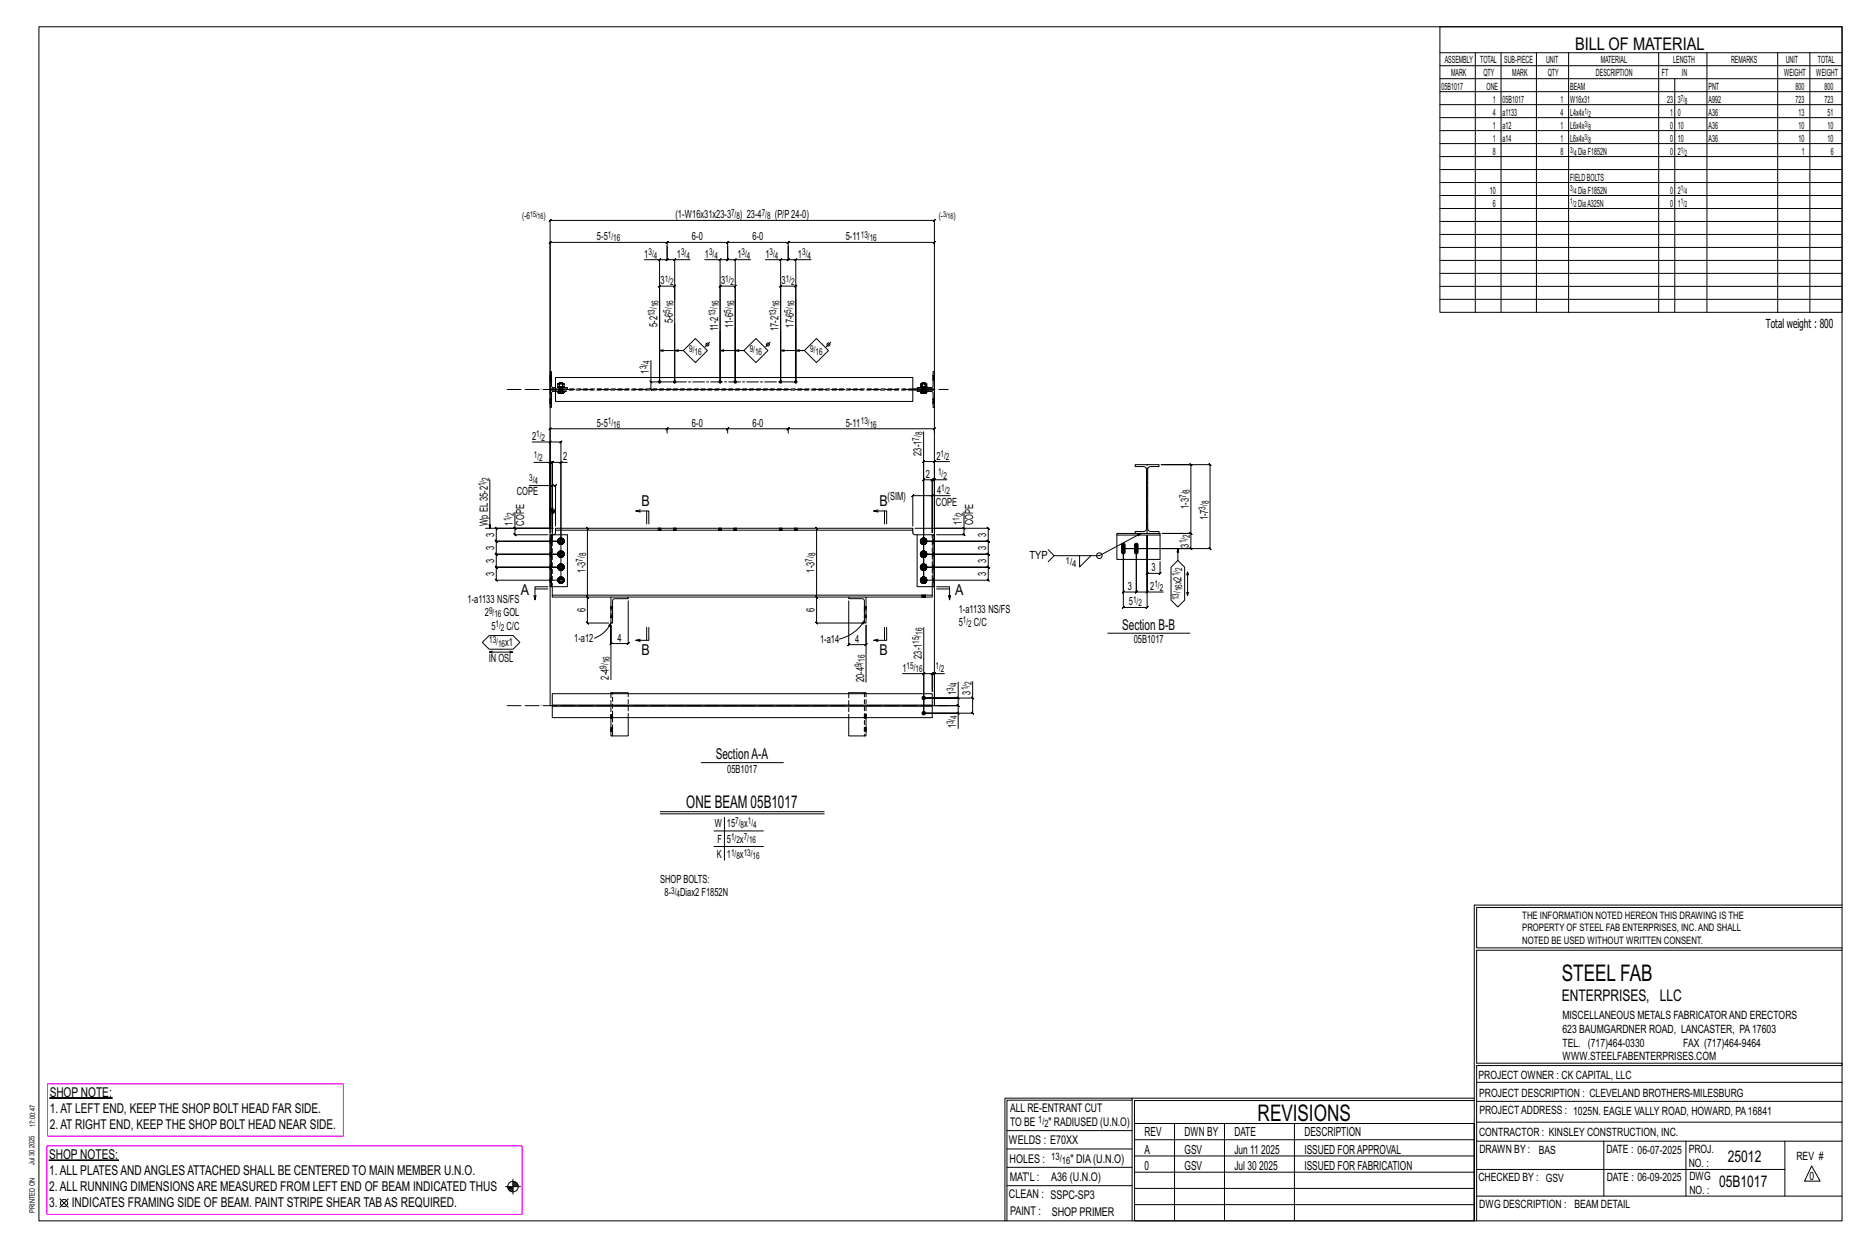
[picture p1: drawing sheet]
<svg xmlns="http://www.w3.org/2000/svg" width="914mm" height="610mm" viewBox="0 0 914 610" stroke-linecap="round" stroke-linejoin="round" font-family="sans-serif">
<g fill="#000" stroke="#000" stroke-width=".49">
<path d="M549 266h2v4a.9 .9 0 0 1-1 1 .9 .9 0 0 1-1-1zM556 266h1v4a.9 .9 0 0 1-1 1 .9 .9 0 0 1-1-1zM24 537h31zM24 568h34z"/>
<circle cx="323" cy="187" r=".6"/>
<circle cx="330" cy="187" r=".6"/>
<circle cx="352" cy="187" r=".6"/>
<circle cx="360" cy="187" r=".6"/>
<circle cx="382" cy="187" r=".6"/>
<circle cx="390" cy="187" r=".6"/>
<circle cx="452" cy="349" r=".9"/>
<circle cx="452" cy="342" r=".9"/>
</g>
<g fill="none" stroke="#000" stroke-width=".49">
<path d="M19 13h883v584h-883zM705 13h197v140h-197zM705 26h197M705 32h197M705 39h197M722 26v127M735 26v127M752 26v127M768 26v127M812 26v127M820 39v114M836 26v127"/>
<path d="M870 26v127M886 26v127M705 45h197M705 51h197M705 58h197M705 64h197M705 70h197M705 77h197M705 83h197M705 89h197M705 96h197M327 119h29l1-1-1 3"/>
<path d="M327 118l-1 1zM356 119h30h-1l1-1v3M357 118l-1 1zM386 119h71l1-1-1 3M386 118l-1 1zM705 102h197M705 108h197M705 115h197M315 127h8v60M322 128l1-1zM327 121v6l-1 1 1-1h-4M327 121v6l-1 1 1-1h3"/>
<path d="M327 121v-3l-1 1h1h-58l1-1-1 1v74M330 127h1l-1 1zM338 127h-8v20M345 127h7v60v-47l1-1-1 1h8h-1l1-1v1v7v-20h7M352 127v1l1-1zM356 121v6h1l-1 1v-1h-4M356 121v6v1l1-1h-1h4M359 128l1-1zM375 127h7v60v-47l1-1-1 1h8h-1l1-1v1v7v-20h7M382 127v1l1-1zM386 121v6l-1 1 1-1h-4M386 121v6l-1 1 1-1h4"/>
<path d="M390 127l-1 1zM705 121h197M705 127h197M705 134h197M323 160v-13v40v-47h-1l1-1v1h7l1-1-1 1v47M330 158v29zM360 147v40zM390 147v40zM705 140h197M705 146h197M319 176v11h10M323 172h12h-5"/>
<path d="M335 172l5-6 6 6-6 5zM347 167l-2 3M352 172h12h-4M360 160v27M364 172l6-6 6 6-6 5zM377 167l-2 3M382 172h12h-4M390 160v27M400 166l6 6-6 5-6-5zM407 167l-3 3M269 195h.1M269 197h.1"/>
<path d="M269 184h.1M269 186h.1M270 195h.1M270 197h.1M270 184h.1M270 186h.1M271 191h-2v8h1v-7h2M272 185h175v11h-175zM272 190h-2v1h2M272 190l-2-1v-7h-1v8h2M274 190h.1M274 191h.1"/>
<path d="M274 192h.1M275 190h.1M275 191h.1M275 192h.1M318 186l1 1zM319 187v4l-1-1 1 1h67M447 190h9v1h-9M449 191h8v8v-7h-8zM451 189l3 1zM451 192h.1M451 189v-1v1M451 192h1h-1"/>
<path d="M451 190h.1M451 191h.1M451 192h1h1M452 192h.1M452 192h1M453 192h-1M453 188h1v1M453 188v-1h-2v1h2v1M453 190h.1M453 191h.1M453 192h.1M453 192h1"/>
<path d="M454 192h.1M454 192h-1M457 195h.1M457 197h.1M457 184h.1M457 186h.1M457 182v8h-8l8-1zM260 216h9v42v-32h-8M269 216v1l1-1zM269 216h6l-1 1 1-1v68h-32l-1-1 1 1v-6l-1-1 1 1h32h-32l-1-1 1 1v-7v1l-1-1h1h32h-32v1l-1-1h1v-6l-1-1 1 1-1-1 1 1v-7v1l-1-1h1h26h-31M327 212v-3l-1 1h1h-58l1-1-1 1v51M327 210h29l1-1-1 3"/>
<path d="M327 209l-1 1zM356 210h30h-1l1-1v3M357 209l-1 1zM386 210h-1l1-1zM386 210h71l1-1-1 3M452 211v73v-58l1-1-1 1h5M240 235v23M259 238h11v23M269 226v1l1-1zM269 226h9M270 238h2h-1l1-1v1v19M271 237l-1 1z"/>
<path d="M274 227l1-1zM275 226v39h-32h32M457 235l1-1zM457 235h-1l1-1-1 1v26M458 225l-1 1zM464 235h-7v26M465 226h-8v32h27h-1l1 1v-1v7l-1-1 1 1h-32h32l-1-1 1 1v6h-1l1 1v-1h-32h32h-1l1 1v-1v7l-1-1 1 1h-32h32l-1-1 1 1v6l-1-1 1 1h-32v-49l1-1-1 1h4l1-1-1 1v26M556 227h11v1h-4l-1 2v29l1 1h4v1h-11v-1h4l1-1v-29l-1-2h-4zM568 227h24l1 1-1-1v41l1 1-1-1h-42h33v1l-1-1h1v-7l-1-1 1 1h-14h14l-1-1 1 1v-34v1l-1-1h1zM252 258l1 1zM252 251v7h19M252 258v4v-1l1 1h-1h16"/>
<path d="M269 250h3M269 250h.1M269 249v1M270 249v1M270 258v-32v1l1-1-1 1 1-1h-1v39M270 249v8M271 250v1M271 250h.1M272 258h175v1h-175zM272 259v2l-1 1M288 258h-1l1 1v-1v34h-1l1 1-1-1 1 1v-1v13l-1-1 1 1h10M313 251l-2-1h7v6"/>
<path d="M313 249l-2 1M317 250v6M322 258h.1M322 259h.1M323 258h.1M323 259h.1M330 258h.1M330 259h.1M331 258h.1M331 259h.1M352 258h.1M352 259h.1"/>
<path d="M353 258h.1M353 259h.1M359 258h.1M359 259h.1M360 258h.1M360 259h.1M382 258h.1M382 259h.1M383 258h.1M383 259h.1M389 258h.1M389 259h.1"/>
<path d="M390 258h.1M390 259h.1M400 258h-1l1 1v-1v34h-1l1 1-1-1 1 1v-1v13l-1-1 1 1h22M430 251l-2-1h6v6M430 249l-2 1M433 250v6M447 259v2l2 1M456 243h-9v-1l-1 1h1v14M457 242l-1 1zM465 243h-9v18M471 258l1 1zM472 250v8h-24"/>
<path d="M472 258v4l-1-1 1 1h-14M269 262h1v25h-1zM270 262h8v25h-8M273 278h1M273 271h1M273 265h1M273 277l1 1M273 264l1 1M274 279h.1M274 272v1M274 266h.1M274 278h-1"/>
<path d="M274 271l-1 1M274 265h-1M274 277v-1l-1 2 1 1v-1M274 271v-1l-1 1 1 1M274 264l-1 1 1 1v-1M274 278l1 1M274 272l1 1M274 266h1M274 276h.1M274 270h.1M274 263v1M275 276l-1 1"/>
<path d="M275 276h1l-1 1M275 270h-1M275 270h1h-1M275 263l-1 1M275 264v-1l1 1h-1M275 277l1 1M275 270l1 1v1M275 264l1 1M275 278l1 1h-1M275 272h1l-1 1v-1M275 266h1h-1M276 278v1"/>
<path d="M276 272h.1M276 265v1M276 278h-1M276 271l-1 1M276 265l-1 1M276 276v1M276 270v1M276 264h.1M276 277v1M276 271h.1M276 264v1M451 278h.1"/>
<path d="M451 271h.1M451 265h.1M451 264v1M451 277v1M451 266h1M451 272l1 1M451 279h1M451 271v1M451 264v1v1v-1M451 271v-1v1v1M451 277v-1v2v1v-1M451 278l1 1"/>
<path d="M452 263l-1 1M452 270h-1M452 276h-1M452 266h1M452 272l1 1M452 278l1 1M452 264l1-1v1M452 270h1M452 276l-1 1M452 276h1v1M453 264l1 1M453 270l1 1v1"/>
<path d="M453 277l1 1M453 263l-1 1M453 270h-1M453 276l-1 1M453 266h-1M453 272v1l-1-1M453 278v1h-1M453 265h1l-1 1M453 272h1h-1M453 278h1l-1 1M453 265v1M453 271v1"/>
<path d="M453 278h.1M453 264h1h-1M453 270l1 1h-1M453 276l1 1h-1M454 264v1M454 271h.1M454 277v1M457 262v25zM457 262h-8v25h8M516 272l-3 3M528 272v5l6-5M547 262v12h21v-12"/>
<path d="M556 261h-9v1h21v-1h-1M559 261l-21 11h-22l-3-3M562 262v19h-1l1-1v1h6h-1l1-1v1v-6M577 274l3 4v16l-3 3-4-3v-16zM577 268v6M581 280v11v-1M261 291l1 2M262 288h6M268 287h-6v6v-2M270 287v4M273 284h1M273 283l1 1"/>
<path d="M274 285h.1M274 284h-1M274 283l-1 1 1 1v-1M274 285h1M274 282v1M275 282l-1 1M275 283v-1l1 1h-1M275 283l1 1M275 285h1h-1M276 284v1M276 284l-1 1M276 283h.1"/>
<path d="M276 283v1M299 297h.1M299 292h9v1h-7l-1 1v11h-1zM300 297h.1M308 294v21v-1l-1 1h1h-9l1-1-1 1v-9v26M308 292h107M415 292h9v13h-1v-11l-1-1h-7zM415 294v21v1l1-1h-1h9l-1 1 1-1v-9v28M423 297h.1M424 297h.1M451 284h.1M451 283v1"/>
<path d="M451 285h1M451 283v1v1v-1M451 291h.1M451 292h.1M452 282l-1 1M452 285h1M452 283l1-1v1M453 283l1 1M453 282l-1 1M453 285h-1M453 291h.1M453 292h.1"/>
<path d="M453 284h1l-1 1M453 284v1M453 283h1h-1M454 283v1M456 291h-186v1h29M456 287v5h-32M458 287h7v6v-2M458 288h7M464 291l1 2M561 290l1-1zM562 290h-6l1-1-1 1v-22v22l1-1-1 1h-6v-1l-1 1h1v-22v29l-1 1 1-1h12l-1 1 1-1v-35v28h7M581 281v-1l1 1"/>
<path d="M582 290l-1 1M236 314l3-3h12l3 3-3 4h-12zM240 319h11l-1 1M241 319h-1l1 1M250 319h1M299 302h.1M299 305v1h-1zM299 305a14 14 0 0 1-8 7M300 302h.1M313 313h-2M317 307v6M318 307v6h-7l2 1"/>
<path d="M422 305l1-1v1zM423 302h.1M423 304a20 20 0 0 1-12 9M424 302h.1M430 313h-2M433 307v6M434 307v6h-6l2 1M452 307v42v-19h-10M542 310h40M299 339h9M415 339h9M452 330h4l1-1-1 1v8v-8l1-1-1 1h1"/>
<path d="M453 329l-1 1zM458 329l-1 1zM462 330h-5v15M476 333v9h-24h17v-8M269 345v-237l1-1-1 1h188l1-1-1 1v237M270 345h186v1h-186zM270 346v5h186v-5M270 345v-6h186v6M299 351v9h9v-9M415 351v9h9v-9M457 345h12l1 1-1-1v4M469 341l1 1z"/>
<path d="M469 348l1 1zM469 342v3l1 1-1-1h-12M476 341l1 1zM476 342v7v-1l1 1h-1h-24h17v7M343 373h40M323 397h80M323 398h80M355 400v21M350 407h24M350 414h24M722 443v154M722 443h180"/>
<path d="M902 444h-179v20h179M902 465h-179v55h179v1h-179v76M554 538h-61v59M554 537h168M722 538h-167v13M723 539h179M723 530h179M493 553h61M555 550h167v47h-167zM555 558h167M575 550v47M599 550v47"/>
<path d="M634 550v47M723 549h179M723 558h179M785 558v27M825 558v27M874 558v27M251 577v7M251 579h2M251 580h3M251 578h2M493 571h61M493 562h61"/>
<path d="M555 573h167M555 566h167M723 572h151M887 570l4 8h-8zM29 587l4 4M33 587l-4 4M247 581h8M249 581h2M249 582h2M250 583h1M492 597v-60h62v60M493 580h61"/>
<path d="M555 589h167M555 581h167M723 585h179"/>
<circle cx="346" cy="169" r=".7"/>
<circle cx="376" cy="169" r=".7"/>
<circle cx="406" cy="169" r=".7"/>
<circle cx="270" cy="250" r="1.2"/>
<circle cx="538" cy="272" r="1.4"/>
<circle cx="31" cy="589" r="1.8"/>
<circle cx="251" cy="581" r="2.6"/>
</g>
<path d="M23 530h145v26h-145zM23 561h233v33h-233z" fill="none" stroke="#f0f" stroke-width=".5"/>
<g fill="none" stroke="#000" stroke-width=".49" stroke-dasharray="2 1.4">
<path d="M269 196h1M269 195h1M269 195h.1M269 197h.1M269 197h1M269 196l1 1M269 185h1M269 184h1M269 184h.1M269 186h.1M269 186h1M269 185l1 1"/>
<path d="M270 195h-1M270 184h-1M270 195h.1M270 196h-1l1 1M270 184h.1M270 185h-1h1M272 191h175M272 192h6v-1M273 190h.1M273 189h.1M273 192h.1M273 192h1z"/>
<path d="M273 188v1zM273 189h1zM273 188h1zM273 190h1zM274 192h.1M274 190h.1M274 190v1M274 191v1M274 191h.1M274 190v2zM274 187v1zM274 188h.1"/>
<path d="M274 187h.1M274 188v1zM274 189h1zM274 188h1zM274 190h1zM274 191v-1M274 192h1zM274 190l1 1zM275 191v-1M275 190h.1M275 191v1zM275 191l-1 1"/>
<path d="M275 192h-1M275 192h.1M275 189h.1M275 188h.1M275 187h.1M275 191v1M275 192h1zM275 190h1zM275 189h1zM275 188v1zM275 188h1zM275 190v2z"/>
<path d="M275 187v1zM275 191h.1M275 192v-1M276 192h.1M276 192h-1zM276 190h.1M276 189h.1M276 188v1zM278 190h-6M447 190h-175M451 192h.1M451 189v-1v1v-1v1h2h-2"/>
<path d="M451 192h1M451 190h.1M451 190v1M451 191v1M451 191h.1M451 190v2zM451 188l1-1M451 188h2M451 188h.1M451 190v-1M451 190h2M451 189h2"/>
<path d="M452 191v-1M452 191l-1 1M452 190h.1M452 192h.1M452 192h1M452 188h.1M452 187h1M452 190v1zM452 191l1-1M452 191v1zM452 191v1M452 190h1"/>
<path d="M453 192h.1M453 190h.1M453 188h.1M453 191v-1M453 191v1M453 189h.1M453 187v1M453 188v1zM453 189h1h-1v-1h1v1M453 190v2zM453 191h.1M453 192v-1"/>
<path d="M453 192h1h-1zM453 190h1M453 189l1 1M454 192h-1zM454 192h.1M457 197h.1M457 196h.1M457 186h.1M457 185v-1M457 195h.1M457 184h.1M457 196v-1"/>
<path d="M457 185h.1M322 258v1M322 258h.1M323 258l-1 1M323 258v1zM323 259h.1M323 258v1M323 258h.1M323 259v-1M330 258v1M330 258h.1M330 258v1z"/>
<path d="M330 259h.1M331 258v1M331 258h.1M331 259h.1M331 259v-1M352 258v1M352 258h.1M352 258l1 1zM352 259h.1M353 258v1M353 258h.1M353 259h.1"/>
<path d="M353 259v-1M359 258v1M359 258h.1M360 258l-1 1M360 258v1zM360 259h.1M360 258v1M360 258h.1M360 259v-1M382 258v1M382 258h.1M382 258v1z"/>
<path d="M382 259h.1M383 258v1M383 258h.1M383 259h.1M383 259v-1M389 258v1M389 258h.1M390 258v1zM390 258l-1 1M390 259h-1M390 258v1M390 258h.1"/>
<path d="M390 259h.1M390 259v-1M269 278h1zM269 278h.1M269 278h1M269 277h1M269 272h1zM269 272h.1M269 271l1 1M269 271h1M269 270h1M269 266h1z"/>
<path d="M269 266v-1M269 265l1 1M269 265h1M269 264h1M270 278h-1h1M270 271h-1l1 1M270 265h-1h1M270 262v25M273 278h.1M273 271v1zM273 265h.1M273 278l1-2-1 2 1 1-1-1h1"/>
<path d="M273 271l1-1-1 1 1 1-1-1h1M273 265l1-2-1 2 1 1-1-1h1M273 277v1zM273 278v1zM273 271h.1M273 272h.1M273 264v1zM273 265v1zM273 278h1M273 277l1 1M273 272l1-1M273 271h1"/>
<path d="M273 265h1M273 264l1 1M273 276v1zM273 279h1zM273 276h1zM273 270v1zM273 272l1 1zM273 270h1zM273 264h.1M273 266h1zM273 264l1-1zM274 279h.1"/>
<path d="M274 276h.1M274 272v1zM274 272v1M274 270h.1M274 266h.1M274 264v-1zM274 264v-1M274 278h.1M274 277h.1M274 272h.1M274 271v-1M274 265v1"/>
<path d="M274 264h.1M274 271v1zM274 265h.1M274 279h1zM274 276h1zM274 272h1zM274 270h1zM274 266h1zM274 263h1zM274 277v-1l-1 2v-1v1l1 1-1-1 1 1v-1M274 270l-1 1v1h1h-1h1M274 264l-1 1v-1v1l1 1-1-1 1 1"/>
<path d="M274 277v1zM274 271h.1M274 271v-1zM274 264v1zM274 265v1zM274 273h1zM274 278l1 1h-1h1h-1zM274 278h1zM274 277h1zM274 272l1 1h-1h1h-1zM274 266h1h-1h1h-1zM274 264h1z"/>
<path d="M275 276h-1h1h-1h1M275 279h.1M275 278h.1M275 277h.1M275 276v1zM275 276h.1M275 270h-1h1h-1h1M275 273h.1M275 272v1M275 272h.1M275 270h.1M275 263h-1h1h-1l1 1"/>
<path d="M275 266h.1M275 264h.1M275 263v1zM275 263h.1M275 270v1zM275 266v-1zM275 279h1zM275 279h1M275 276h1zM275 276h1M275 273l1-1zM275 273l1-1"/>
<path d="M275 270h1zM275 270h1M275 266h1zM275 266h1M275 263l1 1zM275 263l1 1M275 277v1zM275 271h.1M275 264v1zM275 276l1 2zM275 270l1 1zM275 263l1 2z"/>
<path d="M275 271v1zM275 265h.1M276 278v1M276 277v-1M276 272h.1M276 271v-1M276 265v1M276 264h.1M276 279v-1M276 276l-1 1 1 1M276 272v-1M276 270h-1l1 2"/>
<path d="M276 266v-1M276 264h-1l1 1M276 276v1zM276 270v1zM276 277v1zM276 277v1M276 271h.1M276 264v1zM276 264v1M276 278v1zM276 265v1zM276 278l-1 1z"/>
<path d="M276 271l-1 1zM276 265l-1 1zM276 278h.1M276 271v1zM276 265h.1M451 265h.1M451 271v1zM451 278h.1M451 265v-2v2v1v-1M451 271v-1v1v1v-1M451 278v-2v2v1v-1M451 264v1z"/>
<path d="M451 265v1zM451 271h.1M451 272h.1M451 277v1zM451 278v1zM451 264v1M451 272v-1M451 277v1M451 264h.1M451 266h.1M451 264v-1zM451 270v1z"/>
<path d="M451 272v1zM451 270h.1M451 276v1zM451 279h.1M451 276h.1M451 266h1zM451 266h1M451 264l1-1zM451 264l1-1M451 272l1 1zM451 272l1 1M451 270h1z"/>
<path d="M451 270h1M451 279h1zM451 279h1M451 276h1zM451 276h1M451 265l1 1M451 264h1M451 272h1M451 271l1-1M451 278h1M451 277h1M451 266h2z"/>
<path d="M451 263h2zM451 272h2zM451 270h2zM451 279h2zM451 276h2zM451 264v1v-1v1v1v-1v1M451 270v1v1M451 277v-1v2v-1v1v1v-1v1v-1M451 265l1 1zM451 264h1zM451 272h1zM451 271l1-1z"/>
<path d="M451 278h1zM451 277h1zM451 263h1zM451 273h1zM452 266h.1M452 264h.1M452 272v1zM452 272h.1M452 270h.1M452 278v1zM452 278h.1M452 277h.1"/>
<path d="M452 263v1M452 266h1zM452 266h1M452 264h1zM452 263h1h-1h1v1zM452 263h1zM452 273h1zM452 273h1M452 272l1 1M452 272h1zM452 270h1zM452 270h1h-1h1z"/>
<path d="M452 276h.1M452 279h1zM452 279h1M452 278h1zM452 277h1zM452 276h1h-1h1v1zM452 276h1zM453 266h.1M453 266v-1zM453 264h.1M453 272h.1M453 270v1z"/>
<path d="M453 270h.1M453 278h.1M453 277h.1M453 263v1zM453 263v1M453 273v-1zM453 273v-1M453 279h.1M453 276h.1M453 264v1zM453 271h.1M453 277v1z"/>
<path d="M453 263l1 2zM453 270l1 1zM453 276l1 2zM453 265h.1M453 271v1zM453 265h1l-1 1M453 264h1h-1M453 272h1h-1M453 271h1l-1-1M453 278h1l-1 1M453 277h1l-1-1M453 266v-1"/>
<path d="M453 264l1 1M453 272v-1M453 270l1 2M453 279v-1M453 276v1l1 1M453 264h1zM453 276l1 1zM454 264v1zM454 264v1M454 271h.1M454 277v1zM454 277v1"/>
<path d="M454 265l-1 1zM454 272h-1zM454 278l-1 1zM454 271l-1 1zM454 265h.1M454 271v1zM454 278h.1M457 264h.1M457 264v1v-1M457 270h.1M457 271h.1M457 277h.1"/>
<path d="M457 277v1v-1M457 265h.1M457 266h.1M457 270v1M457 271v-1M457 272h.1M457 278h.1M269 285h1zM269 285v-1M269 284l1 1M269 284h1M269 283h1"/>
<path d="M270 284h-1h1M273 284h.1M273 284l1-1-1 1 1 1-1-1h1M273 283v1zM273 284v1zM273 284h1M273 283l1 1M273 283h.1M273 285h1zM273 283l1-1zM274 285h.1M274 283v-1z"/>
<path d="M274 283v-1M274 284v1M274 283h.1M274 284h.1M274 285h1zM274 283h1zM274 283l-1 1v-1v1l1 1-1-1 1 1M274 283v1zM274 284v1zM274 282h1zM274 285h1h-1h1h-1zM275 282h-1h1h-1l1 1"/>
<path d="M275 285h.1M275 283h.1M275 282v1zM275 282h.1M275 285v-1zM275 285h1zM275 285h1M275 282l1 1zM275 282l1 1M275 283v1zM275 283l1 1zM275 284h.1"/>
<path d="M276 284v1M276 283h.1M276 285v-1M276 283h-1l1 1M276 283v1zM276 283v1M276 284v1zM276 284l-1 1zM276 284h.1M299 298h1M299 297h1M299 297h.1"/>
<path d="M300 297h-1M300 297h.1M423 298v3h1v-3l-1-1M424 297h-1M424 297h.1M424 298l-1-1M451 284h.1M451 284v-1v1v1v-1M451 283v1zM451 284v1zM451 283v1M451 283h.1"/>
<path d="M451 285h.1M451 283v-1zM451 285h1zM451 285h1M451 283l1-1zM451 283l1-1M451 284l1 1M451 283h1M451 291h.1M451 291v1M451 285h2zM451 283h2z"/>
<path d="M451 283v1v-1v1v1v-1v1M451 292h.1M451 284l1 1zM451 283h1zM451 282h1zM452 292v-1M452 285h.1M452 283h.1M452 291v1zM452 282v1M452 285h1zM452 285h1"/>
<path d="M452 283h1zM452 282h1h-1h1v1zM452 282h1zM452 292l1-1M452 291h1M453 285h.1M453 285v-1zM453 283h.1M453 292v-1M453 282v1zM453 282v1M453 283v1z"/>
<path d="M453 283l1 1zM453 284h.1M453 292h.1M453 284h1l-1 1M453 283h1h-1M453 285v-1M453 283l1 1M453 283h1zM454 283v1zM454 283v1M454 284l-1 1zM454 284h.1"/>
<path d="M456 287v-25M457 283h.1M457 284v-1M457 284h.1M457 285h.1M299 302h.1M299 302h1M299 301l1 1M300 301v-3h-1v3l1 1M423 302h.1M423 302h1M424 301h-1"/>
<path d="M424 302h-1M424 302h.1M299 339v12M415 339v12M423 339v21M299 351h1zM299 351h.1M299 351h1M299 350h1M299 358h1zM299 358v-1M299 357l1 1"/>
<path d="M299 357h1M299 356h1M300 351h-1h1M300 357h-1h1M308 351v-12M423 350h1zM423 350l1 1-1-1M423 356h1zM423 357h1l-1-1M424 351v-12M424 350h.1M424 350h-1"/>
<path d="M424 351h-1M424 356h.1M424 357l-1-1M424 357h-1M424 358h-1M300 360v-21"/>
</g>
<path d="M248 191h216M248 345h216" fill="none" stroke="#000" stroke-width=".49" stroke-dasharray="6.8 1 0 1"/>
<path d="M330 187h60M562 261v-34" fill="none" stroke="#000" stroke-width=".49" stroke-dasharray="5.8 1 1 1"/>
<g font-size="11.2">
<text x="764" y="480">STEEL FAB</text>
<text x="616" y="548">REVISIONS</text>
</g>
<g font-size="8.6">
<text x="771" y="24">BILL OF MATERIAL</text>
<text x="336" y="395">ONE BEAM 05B1017</text>
</g>
<g font-size="7.9">
<text x="765" y="490">ENTERPRISES, LLC</text>
<text x="846" y="569">25012</text>
<text x="842" y="581">05B1017</text>
</g>
<g font-size="7.3">
<text x="314" y="248">B</text>
<text x="430" y="248">B</text>
<text x="255" y="291">A</text>
<text x="468" y="291">A</text>
<text x="549" y="308">Section B-B</text>
<text x="314" y="320">B</text>
<text x="430" y="320">B</text>
<text x="350" y="371">SectionA-A</text>
</g>
<g font-size="6.6">
<text x="24" y="537">SHOP NOTE:</text>
<text x="24" y="545">1.AT LEFT END, KEEP THE SHOP BOLT HEAD FAR SIDE.</text>
<text x="24" y="552">2.AT RIGHT END, KEEP THE SHOP BOLT HEAD NEAR SIDE.</text>
<text x="24" y="567">SHOP NOTES:</text>
<text x="24" y="575">1.ALL PLATESANDANGLESATTACHED SHALL BE CENTERED TO MAIN MEMBER U.N.O.</text>
<text x="24" y="583">2.ALL RUNNING DIMENSIONSARE MEASURED FROM LEFT END OF BEAM INDICATED THUS</text>
<text x="24" y="591">3.</text>
<text x="35" y="591">INDICATES FRAMING SIDE OF BEAM. PAINT STRIPE SHEAR TABAS REQUIRED.</text>
</g>
<g font-size="6.1">
<text x="864" y="161">Total weight : 800</text>
<text x="560" y="556">REV</text>
<text x="580" y="556">DWN BY</text>
<text x="604" y="556">DATE</text>
<text x="639" y="556">DESCRIPTION</text>
<text x="560" y="564">A</text>
<text x="580" y="564">GSV</text>
<text x="604" y="564">Jun 11</text>
<text x="617" y="564">2025</text>
<text x="639" y="564">ISSUED FORAPPROVAL</text>
<text x="560" y="572">0</text>
<text x="580" y="572">GSV</text>
<text x="604" y="572">Jul 30</text>
<text x="616" y="572">2025</text>
<text x="639" y="572">ISSUED FOR FABRICATION</text>
</g>
<g font-size="5.9">
<text x="494" y="560">WELDS : E70XX</text>
<text x="494" y="569">HOLES :</text>
<text x="524" y="569">&quot; DIA(U.N.O)</text>
<text x="494" y="578">MAT'L :</text>
<text x="515" y="578">A36 (U.N.O)</text>
<text x="494" y="586">CLEAN : SSPC-SP3</text>
<text x="495" y="595">PAINT :</text>
<text x="515" y="595">SHOP PRIMER</text>
</g>
<g font-size="5.8">
<text x="494" y="544">ALL RE-ENTRANT CUT</text>
<text x="494" y="551">TO BE</text>
<text x="513" y="551">&quot; RADIUSED (U.N.O)</text>
</g>
<g font-size="5.6">
<text x="765" y="499">MISCELLANEOUS METALS FABRICATORAND ERECTORS</text>
<text x="765" y="505">623 BAUMGARDNER ROAD, LANCASTER, PA17603</text>
<text x="765" y="512">TEL. (717)464-0330</text>
<text x="824" y="512">FAX (717)464-9464</text>
<text x="765" y="519">WWW.STEELFABENTERPRISES.COM</text>
<text x="724" y="528">PROJECT OWNER : CK CAPITAL, LLC</text>
<text x="724" y="537">PROJECT DESCRIPTION : CLEVELAND BROTHERS-MILESBURG</text>
<text x="724" y="545">PROJECTADDRESS : 1025N. EAGLE VALLY ROAD, HOWARD, PA16841</text>
<text x="724" y="556">CONTRACTOR : KINSLEY CONSTRUCTION, INC.</text>
<text x="724" y="564">DRAWN BY :</text>
<text x="753" y="564">BAS</text>
<text x="786" y="564">DATE : 06-07-2025</text>
<text x="827" y="564">PROJ.</text>
<text x="879" y="568">REV #</text>
<text x="827" y="571">NO. :</text>
<text x="724" y="578">CHECKED BY : GSV</text>
<text x="787" y="578">DATE : 06-09-2025</text>
<text x="827" y="578">DWG</text>
<text x="886" y="578">0</text>
<text x="827" y="584">NO. :</text>
<text x="724" y="591">DWG DESCRIPTION : BEAM DETAIL</text>
</g>
<g font-size="5.5">
<text x="331" y="107">(1-W16x31x23-3</text>
<text x="362" y="107">) 23-4</text>
<text x="379" y="107">(P/P24-0)</text>
<text x="292" y="118">5-5</text>
<text x="339" y="118">6-0</text>
<text x="368" y="118">6-0</text>
<text x="414" y="118">5-11</text>
<text x="315" y="126">1</text>
<text x="331" y="126">1</text>
<text x="345" y="126">1</text>
<text x="361" y="126">1</text>
<text x="375" y="126">1</text>
<text x="391" y="126">1</text>
<text x="323" y="139">3</text>
<text x="353" y="139">3</text>
<text x="383" y="139">3</text>
<text x="322" y="160" transform="rotate(-90 322 160)">5-2</text>
<text x="329" y="158" transform="rotate(-90 329 158)">5-6</text>
<text x="359" y="160" transform="rotate(-90 359 160)">11-6</text>
<text x="389" y="160" transform="rotate(-90 389 160)">17-6</text>
<text x="352" y="162" transform="rotate(-90 352 162)">11-2</text>
<text x="381" y="162" transform="rotate(-90 381 162)">17-2</text>
<text x="318" y="183" transform="rotate(-90 318 183)">1</text>
<text x="292" y="209">5-5</text>
<text x="339" y="209">6-0</text>
<text x="368" y="209">6-0</text>
<text x="414" y="209">5-11</text>
<text x="260" y="215">2</text>
<text x="276" y="225">2</text>
<text x="451" y="223" transform="rotate(-90 451 223)">23-1</text>
<text x="458" y="225">2</text>
<text x="453" y="234">2</text>
<text x="253" y="242">COPE</text>
<text x="434" y="245">(SIM)</text>
<text x="459" y="242">4</text>
<text x="458" y="247">COPE</text>
<text x="582" y="249" transform="rotate(-90 582 249)">1-3</text>
<text x="239" y="257" transform="rotate(-90 239 257)">Wp EL35-2</text>
<text x="251" y="257" transform="rotate(-90 251 257)">1</text>
<text x="257" y="257" transform="rotate(-90 257 257)">COPE</text>
<text x="471" y="257" transform="rotate(-90 471 257)">1</text>
<text x="476" y="257" transform="rotate(-90 476 257)">COPE</text>
<text x="591" y="255" transform="rotate(-90 591 255)">1-7</text>
<text x="242" y="263" transform="rotate(-90 242 263)">3</text>
<text x="483" y="263" transform="rotate(-90 483 263)">3</text>
<text x="242" y="269" transform="rotate(-90 242 269)">3</text>
<text x="483" y="269" transform="rotate(-90 483 269)">3</text>
<text x="582" y="268" transform="rotate(-90 582 268)">3</text>
<text x="242" y="275" transform="rotate(-90 242 275)">3</text>
<text x="483" y="275" transform="rotate(-90 483 275)">3</text>
<text x="504" y="274">TYP</text>
<text x="242" y="282" transform="rotate(-90 242 282)">3</text>
<text x="287" y="280" transform="rotate(-90 287 280)">1-3</text>
<text x="399" y="280" transform="rotate(-90 399 280)">1-3</text>
<text x="483" y="282" transform="rotate(-90 483 282)">3</text>
<text x="564" y="280">3</text>
<text x="578" y="286" transform="rotate(-90 578 286)">x2</text>
<text x="552" y="289">3</text>
<text x="563" y="289">2</text>
<text x="229" y="295">1-a1133 NS/FS</text>
<text x="287" y="299" transform="rotate(-90 287 299)">6</text>
<text x="399" y="299" transform="rotate(-90 399 299)">6</text>
<text x="469" y="300">1-a1133 NS/FS</text>
<text x="553" y="296">5</text>
<text x="237" y="302">2</text>
<text x="247" y="302">GOL</text>
<text x="241" y="308">5</text>
<text x="248" y="308">C/C</text>
<text x="469" y="306">5</text>
<text x="477" y="306">C/C</text>
<text x="247" y="316">x1</text>
<text x="281" y="314">1-a12</text>
<text x="302" y="314">4</text>
<text x="401" y="315">1-a14</text>
<text x="419" y="314">4</text>
<text x="555" y="315">05B1017</text>
<text x="451" y="322" transform="rotate(-90 451 322)">23-1</text>
<text x="239" y="324">IN OSL</text>
<text x="442" y="329">1</text>
<text x="298" y="332" transform="rotate(-90 298 332)">2-4</text>
<text x="423" y="334" transform="rotate(-90 423 334)">20-4</text>
<text x="468" y="340" transform="rotate(-90 468 340)">1</text>
<text x="475" y="340" transform="rotate(-90 475 340)">3</text>
<text x="468" y="356" transform="rotate(-90 468 356)">1</text>
<text x="356" y="378">05B1017</text>
<text x="350" y="405">W</text>
<text x="356" y="405">15</text>
<text x="364" y="405">x</text>
<text x="351" y="412">F</text>
<text x="356" y="412">5</text>
<text x="362" y="412">x</text>
<text x="351" y="420">K</text>
<text x="356" y="420">1</text>
<text x="362" y="420">x</text>
<text x="323" y="432">SHOPBOLTS:</text>
<text x="325" y="438">8-</text>
<text x="333" y="438">Diax2 F1852N</text>
</g>
<g font-size="5">
<text x="745" y="450">THE INFORMATION NOTED HEREON THIS DRAWING IS THE</text>
<text x="745" y="456">PROPERTY OF STEEL FAB ENTERPRISES, INC.AND SHALL</text>
<text x="745" y="462">NOTED BE USED WITHOUT WRITTEN CONSENT.</text>
<text x="508" y="550">1/</text>
<text x="511" y="551">2</text>
<text x="515" y="568">13/</text>
<text x="520" y="570">16</text>
</g>
<g font-size="4.9">
<text x="707" y="31">ASSEMBLY</text>
<text x="725" y="31">TOTAL</text>
<text x="736" y="31">SUB-PIECE</text>
<text x="757" y="31">UNIT</text>
<text x="784" y="31">MATERIAL</text>
<text x="819" y="31">LENGTH</text>
<text x="847" y="31">REMARKS</text>
<text x="874" y="31">UNIT</text>
<text x="890" y="31">TOTAL</text>
<text x="710" y="37">MARK</text>
<text x="726" y="37">QTY</text>
<text x="740" y="37">MARK</text>
<text x="758" y="37">QTY</text>
<text x="781" y="37">DESCRIPTION</text>
<text x="814" y="37">FT</text>
<text x="823" y="37">IN</text>
<text x="873" y="37">WEIGHT</text>
<text x="889" y="37">WEIGHT</text>
<text x="706" y="44">05B1017</text>
<text x="728" y="44">ONE</text>
<text x="769" y="44">BEAM</text>
<text x="836" y="44">PNT</text>
<text x="879" y="44">800</text>
<text x="893" y="44">800</text>
<text x="731" y="50">1</text>
<text x="736" y="50">05B1017</text>
<text x="764" y="50">1</text>
<text x="769" y="50">W16x31</text>
<text x="816" y="50">23</text>
<text x="821" y="50">3</text>
<text x="836" y="50">A992</text>
<text x="879" y="50">723</text>
<text x="893" y="50">723</text>
<text x="731" y="57">4</text>
<text x="736" y="57">a1133</text>
<text x="764" y="57">4</text>
<text x="769" y="57">L4x4x</text>
<text x="818" y="57">1</text>
<text x="821" y="57">0</text>
<text x="836" y="57">A36</text>
<text x="880" y="57">13</text>
<text x="895" y="57">51</text>
<text x="731" y="63">1</text>
<text x="736" y="63">a12</text>
<text x="764" y="63">1</text>
<text x="769" y="63">L6x4x</text>
<text x="818" y="63">0</text>
<text x="821" y="63">10</text>
<text x="836" y="63">A36</text>
<text x="880" y="63">10</text>
<text x="895" y="63">10</text>
<text x="731" y="69">1</text>
<text x="736" y="69">a14</text>
<text x="764" y="69">1</text>
<text x="769" y="69">L6x4x</text>
<text x="818" y="69">0</text>
<text x="821" y="69">10</text>
<text x="836" y="69">A36</text>
<text x="880" y="69">10</text>
<text x="895" y="69">10</text>
<text x="731" y="76">8</text>
<text x="764" y="76">8</text>
<text x="772" y="76">DiaF1852N</text>
<text x="818" y="76">0</text>
<text x="821" y="76">2</text>
<text x="882" y="76">1</text>
<text x="896" y="76">6</text>
<text x="769" y="88">FIELDBOLTS</text>
<text x="729" y="95">10</text>
<text x="772" y="95">DiaF1852N</text>
<text x="818" y="95">0</text>
<text x="821" y="95">2</text>
<text x="731" y="101">6</text>
<text x="772" y="101">DiaA325N</text>
<text x="818" y="101">0</text>
<text x="821" y="101">1</text>
</g>
<g font-size="4.7">
<text x="256" y="107">(-6</text>
<text x="266" y="107">)</text>
<text x="358" y="106">7/</text>
<text x="360" y="107">8</text>
<text x="373" y="106">7/</text>
<text x="375" y="107">8</text>
<text x="460" y="107">(-</text>
<text x="467" y="107">)</text>
<text x="298" y="116">1/</text>
<text x="300" y="118">16</text>
<text x="421" y="116">13/</text>
<text x="426" y="118">16</text>
<text x="317" y="125">3/</text>
<text x="333" y="125">3/</text>
<text x="347" y="125">3/</text>
<text x="363" y="125">3/</text>
<text x="377" y="125">3/</text>
<text x="393" y="125">3/</text>
<text x="320" y="126">4</text>
<text x="336" y="126">4</text>
<text x="350" y="126">4</text>
<text x="366" y="126">4</text>
<text x="379" y="126">4</text>
<text x="395" y="126">4</text>
<text x="325" y="138">1/</text>
<text x="355" y="138">1/</text>
<text x="385" y="138">1/</text>
<text x="328" y="139">2</text>
<text x="358" y="139">2</text>
<text x="387" y="139">2</text>
<text x="321" y="155" transform="rotate(-90 321 155)">13/</text>
<text x="322" y="150" transform="rotate(-90 322 150)">16</text>
<text x="328" y="153" transform="rotate(-90 328 153)">5/</text>
<text x="330" y="150" transform="rotate(-90 330 150)">16</text>
<text x="350" y="155" transform="rotate(-90 350 155)">13/</text>
<text x="352" y="150" transform="rotate(-90 352 150)">16</text>
<text x="358" y="153" transform="rotate(-90 358 153)">5/</text>
<text x="359" y="150" transform="rotate(-90 359 150)">16</text>
<text x="380" y="155" transform="rotate(-90 380 155)">13/</text>
<text x="382" y="150" transform="rotate(-90 382 150)">16</text>
<text x="387" y="153" transform="rotate(-90 387 153)">5/</text>
<text x="389" y="150" transform="rotate(-90 389 150)">16</text>
<text x="337" y="172">9/</text>
<text x="340" y="174">16</text>
<text x="367" y="172">9/</text>
<text x="370" y="174">16</text>
<text x="397" y="172">9/</text>
<text x="399" y="174">16</text>
<text x="318" y="178" transform="rotate(-90 318 178)">4</text>
<text x="316" y="181" transform="rotate(-90 316 181)">3/</text>
<text x="298" y="208">1/</text>
<text x="300" y="209">16</text>
<text x="421" y="208">13/</text>
<text x="426" y="209">16</text>
<text x="263" y="214">1/</text>
<text x="265" y="216">2</text>
<text x="450" y="216" transform="rotate(-90 450 216)">7/</text>
<text x="452" y="213" transform="rotate(-90 452 213)">8</text>
<text x="261" y="224">1/</text>
<text x="264" y="226">2</text>
<text x="460" y="224">1/</text>
<text x="463" y="225">2</text>
<text x="459" y="232">1/</text>
<text x="238" y="238" transform="rotate(-90 238 238)">1/</text>
<text x="239" y="235" transform="rotate(-90 239 235)">2</text>
<text x="259" y="235">3/</text>
<text x="262" y="237">4</text>
<text x="462" y="234">2</text>
<text x="461" y="240">1/</text>
<text x="463" y="242">2</text>
<text x="581" y="244" transform="rotate(-90 581 244)">7/</text>
<text x="582" y="241" transform="rotate(-90 582 241)">8</text>
<text x="590" y="249" transform="rotate(-90 590 249)">3/</text>
<text x="592" y="247" transform="rotate(-90 592 247)">8</text>
<text x="250" y="255" transform="rotate(-90 250 255)">1/</text>
<text x="251" y="252" transform="rotate(-90 251 252)">2</text>
<text x="470" y="255" transform="rotate(-90 470 255)">1/</text>
<text x="471" y="252" transform="rotate(-90 471 252)">2</text>
<text x="582" y="263" transform="rotate(-90 582 263)">2</text>
<text x="581" y="266" transform="rotate(-90 581 266)">1/</text>
<text x="285" y="275" transform="rotate(-90 285 275)">7/</text>
<text x="287" y="272" transform="rotate(-90 287 272)">8</text>
<text x="397" y="275" transform="rotate(-90 397 275)">7/</text>
<text x="399" y="272" transform="rotate(-90 399 272)">8</text>
<text x="522" y="276">1/</text>
<text x="525" y="277">4</text>
<text x="577" y="282" transform="rotate(-90 577 282)">1/</text>
<text x="579" y="279" transform="rotate(-90 579 279)">2</text>
<text x="565" y="287">1/</text>
<text x="568" y="289">2</text>
<text x="577" y="294" transform="rotate(-90 577 294)">13/</text>
<text x="579" y="289" transform="rotate(-90 579 289)">16</text>
<text x="555" y="295">1/</text>
<text x="557" y="297">2</text>
<text x="239" y="300">9/</text>
<text x="242" y="302">16</text>
<text x="471" y="305">1/</text>
<text x="243" y="307">1/</text>
<text x="245" y="308">2</text>
<text x="452" y="311" transform="rotate(-90 452 311)">16</text>
<text x="474" y="307">2</text>
<text x="239" y="315">13/</text>
<text x="244" y="316">16</text>
<text x="450" y="315" transform="rotate(-90 450 315)">15/</text>
<text x="423" y="324" transform="rotate(-90 423 324)">16</text>
<text x="297" y="327" transform="rotate(-90 297 327)">9/</text>
<text x="298" y="325" transform="rotate(-90 298 325)">16</text>
<text x="422" y="326" transform="rotate(-90 422 326)">9/</text>
<text x="444" y="327">15/</text>
<text x="448" y="329">16</text>
<text x="458" y="327">1/</text>
<text x="461" y="329">2</text>
<text x="468" y="335" transform="rotate(-90 468 335)">4</text>
<text x="476" y="335" transform="rotate(-90 476 335)">2</text>
<text x="467" y="338" transform="rotate(-90 467 338)">3/</text>
<text x="474" y="338" transform="rotate(-90 474 338)">1/</text>
<text x="468" y="352" transform="rotate(-90 468 352)">4</text>
<text x="467" y="354" transform="rotate(-90 467 354)">3/</text>
<text x="360" y="403">7/</text>
<text x="363" y="405">8</text>
<text x="366" y="403">1/</text>
<text x="369" y="405">4</text>
<text x="358" y="411">1/</text>
<text x="360" y="413">2</text>
<text x="364" y="411">7/</text>
<text x="367" y="413">16</text>
<text x="358" y="419">1/</text>
<text x="364" y="419">13/</text>
<text x="360" y="420">8</text>
<text x="368" y="420">16</text>
<text x="329" y="437">3/</text>
<text x="331" y="439">4</text>
</g>
<g font-size="4.2">
<text x="823" y="49">7/</text>
<text x="825" y="51">8</text>
<text x="776" y="56">1/</text>
<text x="778" y="57">2</text>
<text x="776" y="62">3/</text>
<text x="778" y="63">8</text>
<text x="776" y="68">3/</text>
<text x="778" y="70">8</text>
<text x="769" y="75">3/</text>
<text x="770" y="76">4</text>
<text x="823" y="75">1/</text>
<text x="825" y="76">2</text>
<text x="769" y="94">3/</text>
<text x="770" y="95">4</text>
<text x="823" y="94">1/</text>
<text x="825" y="95">4</text>
<text x="769" y="100">1/</text>
<text x="770" y="101">2</text>
<text x="823" y="100">1/</text>
<text x="825" y="101">2</text>
</g>
<g font-size="4">
<text x="259" y="106">15/</text>
<text x="263" y="107">16</text>
<text x="462" y="106">3/</text>
<text x="464" y="107">16</text>
</g>
<g font-size="3.7">
<text x="17" y="551" transform="rotate(-90 17 551)">17:00:47</text>
<text x="17" y="562" transform="rotate(-90 17 562)">2025</text>
<text x="17" y="570" transform="rotate(-90 17 570)">Jul 30</text>
<text x="17" y="593" transform="rotate(-90 17 593)">PRINTED ON</text>
</g>
</svg>
